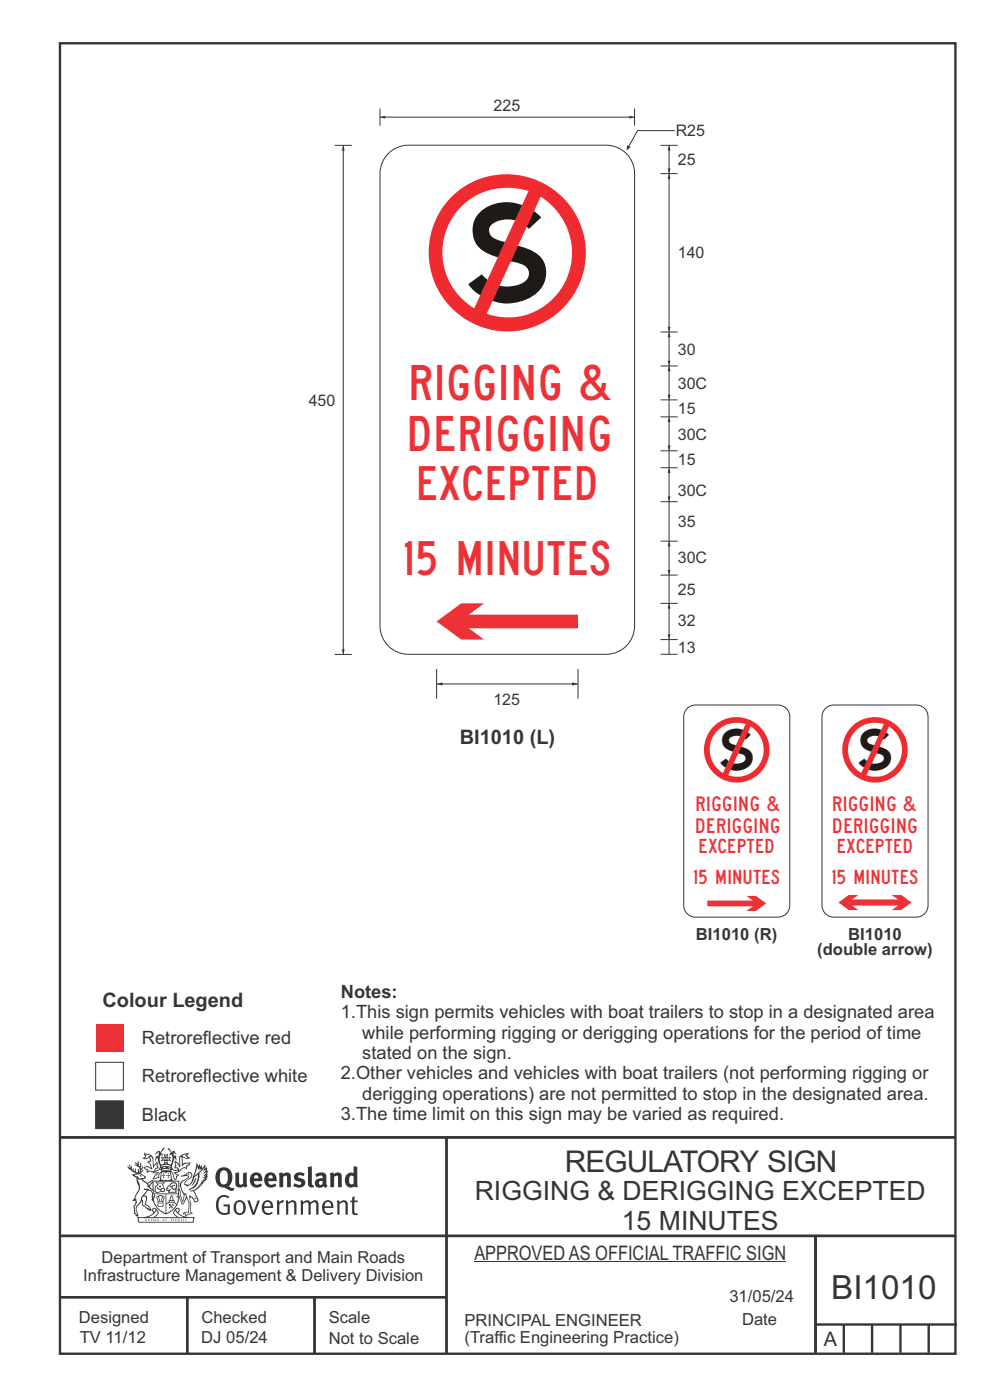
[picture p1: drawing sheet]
<svg xmlns="http://www.w3.org/2000/svg" width="210mm" height="297mm" viewBox="0 0 210 297" stroke-linecap="round" stroke-linejoin="round" font-family="sans-serif">
<path d="M12.7 9.2h190v278h-190zM12.7 241.3h190M94.7 241.4v45.8M12.7 275.2h82M12.7 262.2h190.1M39.7 275.2v12M66.7 275.2v12" fill="none" stroke="#373435" stroke-width=".51"/>
<path d="M20.3 225.4h5.9v5.9h-5.9z" fill-rule="evenodd" fill="#fefefe" stroke="#373435" stroke-width=".21"/>
<path d="M20.3 233.5h5.9v5.9h-5.9z" fill-rule="evenodd" fill="#373435" stroke="#373435" stroke-width=".21"/>
<path d="M20.3 217.2h5.9v5.9h-5.9z" fill-rule="evenodd" fill="#ed3237"/>
<path d="M12.7 241.3h190M94.7 241.4v45.8M12.7 275.2h82M12.7 262.2h190.1M39.7 275.2v12M66.7 275.2v12M173 262.1v24.9M173 281h30M179 281v6M185 281v6M191 281v6M197 281v6" fill="none" stroke="#373435" stroke-width=".51"/>
<g fill="#373435">
<path d="M47 248.4a2.55 2.55 0 0 0 0 2.7l.3 .2a.81 .81 0 0 0 1-1v-.5a1.04 1.04 0 0 0-1.1-1.5zM46.3 248.1a1.82 1.82 0 0 1 2.1-.2 1.82 1.82 0 0 1 .9 1.8 2.29 2.29 0 0 1-.8 2l.7 .3h.5l-.2 .6a2.87 2.87 0 0 1-2-.7 2.12 2.12 0 0 1-1.7-3.1z" fill-rule="evenodd"/>
<path d="M49.9 248.9l.8-.2v2a.46 .46 0 0 0 .3 .6 .46 .46 0 0 0 .6-.3v-2.1l.7-.2v2.4l.2 .5-.5 .3-.3-.3a1.02 1.02 0 0 1-1.2 .3 1.02 1.02 0 0 1-.6-1.1z" fill-rule="evenodd"/>
<path d="M54 249.5l-.1 .5h.9a.49 .49 0 0 0-.2-.6 .49 .49 0 0 0-.6 .1zM53.4 249.1a1.34 1.34 0 0 1 1.6-.2 1.34 1.34 0 0 1 .6 1.5v.2h-1.7a.77 .77 0 0 0 .5 .8 .77 .77 0 0 0 .9-.4l.3 .5a1.59 1.59 0 0 1-2 .2 1.59 1.59 0 0 1-.5-2.1z" fill-rule="evenodd"/>
<path d="M57 249.5l-.1 .5h1a.49 .49 0 0 0-.2-.6 .49 .49 0 0 0-.7 .1zM56.4 249.1a1.34 1.34 0 0 1 1.6-.2 1.34 1.34 0 0 1 .7 1.5v.2h-1.8a.77 .77 0 0 0 .5 .8 .77 .77 0 0 0 .9-.4l.4 .5a1.59 1.59 0 0 1-2.1 .2 1.59 1.59 0 0 1-.5-2.1z" fill-rule="evenodd"/>
<path d="M59.2 248.9l.7-.2 .1 .4a.95 .95 0 0 1 1-.3 .95 .95 0 0 1 .7 .8v2.3h-.8v-2.3a.46 .46 0 0 0-.8 .1v2.2h-.8z" fill-rule="evenodd"/>
<path d="M62.6 249.1a1.75 1.75 0 0 1 2-.1l-.2 .5-.6-.2a.43 .43 0 0 0-.6 .3l.4 .3a1.04 1.04 0 0 1 1.2 1.1 1.04 1.04 0 0 1-1.4 1l-1.2-.4 .3-.6 1 .4 .4-.4a.88 .88 0 0 0-1-.5l-.4-.2-.1-.4z" fill-rule="evenodd"/>
<path d="M65.3 247.6l.8-.2 .1 3.8 .3 .2 .1 .4a.88 .88 0 0 1-1 0 .88 .88 0 0 1-.3-1z" fill-rule="evenodd"/>
<path d="M67.8 250.6a.43 .43 0 0 0-.1 .7 .43 .43 0 0 0 .7-.1v-.7zM66.8 249.1a1.7 1.7 0 0 1 2.4 .1v1.9l.3 .4-.4 .5-.5-.4a1.03 1.03 0 0 1-1.7-.1 1.03 1.03 0 0 1 .8-1.5h.7v-.4a.8 .8 0 0 0-1.2 .1z" fill-rule="evenodd"/>
<path d="M70 248.9l.7-.2 .1 .4a.95 .95 0 0 1 1-.3 .95 .95 0 0 1 .7 .8v2.3h-.8v-2.3a.46 .46 0 0 0-.8 .1v2.2h-.8z" fill-rule="evenodd"/>
<path d="M74.3 249.5a1.48 1.48 0 0 0 0 1.7h.5l.2-.1v-1.5l-.3-.2zM75 247.4l.8 .1 .1 4.4h-.7l-.1-.2a1.26 1.26 0 0 1-1.4 0 1.26 1.26 0 0 1-.5-1.3 1.29 1.29 0 0 1 .4-1.4 1.29 1.29 0 0 1 1.4-.1z" fill-rule="evenodd"/>
<path d="M46.4 253.9a1.72 1.72 0 0 1 2.3 0l-.3 .3a1.24 1.24 0 0 0-1.4-.2 1.24 1.24 0 0 0-.6 1.4 1.49 1.49 0 0 0 1.2 1.9l.7-.1v-1.3h-.8l-.1-.4h1.3v1.9a1.93 1.93 0 0 1-2.2 0 1.93 1.93 0 0 1-.7-2.2l.2-.8z" fill-rule="evenodd"/>
<path d="M50.4 255.1a1.65 1.65 0 0 0 .2 2.2 .99 .99 0 0 0 1-1.4 .78 .78 0 0 0-.4-.8 .78 .78 0 0 0-.8 0zM50 254.9a1.33 1.33 0 0 1 1.6-.1 1.33 1.33 0 0 1 .5 1.4 1.31 1.31 0 0 1-1.3 1.6 1.31 1.31 0 0 1-1.2-1.6v-.6z" fill-rule="evenodd"/>
<path d="M52.5 254.7l.4-.1 .9 2.6 .8-2.5h.5l-1.1 3h-.5z" fill-rule="evenodd"/>
<path d="M56.3 255.2l-.2 .7h1.3a.7 .7 0 0 0-.3-.8 .7 .7 0 0 0-.8 .1zM55.9 255a1.22 1.22 0 0 1 1.5-.2 1.22 1.22 0 0 1 .5 1.5h-1.8a.93 .93 0 0 0 .5 1 .93 .93 0 0 0 1.1-.2l.2 .3a1.43 1.43 0 0 1-1.8 .1 1.43 1.43 0 0 1-.6-1.7z" fill-rule="evenodd"/>
<path d="M58.7 254.7l.4-.1 .1 .5 .4-.4 .6-.1-.2 .5a.66 .66 0 0 0-.8 .7v1.9h-.4z" fill-rule="evenodd"/>
<path d="M60.6 254.7l.4-.1 .1 .5a.94 .94 0 0 1 1-.5 .94 .94 0 0 1 .8 .8v2.3h-.5l-.1-2.5a.81 .81 0 0 0-1.2 .3v2.2h-.4z" fill-rule="evenodd"/>
<path d="M63.7 254.7l.5-.1 .1 .5 .4-.3a.78 .78 0 0 1 1.1 .3 .9 .9 0 0 1 1-.5 .9 .9 0 0 1 .8 .8v2.3h-.5l-.1-2.5a.67 .67 0 0 0-1.1 .3v2.2h-.5v-2.4l-.4-.3-.7 .4v2.3h-.5z" fill-rule="evenodd"/>
<path d="M69 255.2l-.1 .7h1.3a.7 .7 0 0 0-.3-.8 .7 .7 0 0 0-.9 .1zM68.7 255a1.22 1.22 0 0 1 1.5-.2 1.22 1.22 0 0 1 .5 1.5h-1.8a.93 .93 0 0 0 .4 1 .93 .93 0 0 0 1.2-.2l.1 .3a1.44 1.44 0 0 1-1.7 .1 1.44 1.44 0 0 1-.6-1.7z" fill-rule="evenodd"/>
<path d="M71.4 254.7l.5-.1 .1 .5a.94 .94 0 0 1 1-.5 .94 .94 0 0 1 .8 .8v2.3h-.5l-.1-2.5a.81 .81 0 0 0-1.2 .3v2.2h-.4z" fill-rule="evenodd"/>
<path d="M74.7 253.9l.5-.1v.9h.7l-.1 .3h-.6v2.2l.1 .2h.5l.1 .3a.75 .75 0 0 1-1.2-.6v-2.1h-.4v-.3h.4z" fill-rule="evenodd"/>
<path d="M30.8 244.9l1.1 .3-.9 .5h-.4l.6-.5zM31.8 245.4h.2a2.44 2.44 0 0 1 .4 1.9l.1 .5 .7-1-.1 .6 .3 .3a.57 .57 0 0 0-.6 .7l-1-.1-.5 .2 .2-.5-.8-.3 .7-.1 .9 .5 .1-.1-.6-1.3-.2-.2h.5zM30.7 244.4l-.1 .5 .2 .4-.6 .4a1.04 1.04 0 0 0 1.4-.1l.2 .6-.3 .1-.2 .4a.94 .94 0 0 1 .8 1.1l-.2-.1a1.16 1.16 0 0 0-1.5-.1l.3 .4 .4 .2 .1 .5 .2 .1 .1-.2a.94 .94 0 0 1 1.1 .2l.8 .1-1.2 1.2a1.13 1.13 0 0 0 1.2-.2l.4-.1-.1-.4 .5-.8a.83 .83 0 0 0-.6 1.1l-.3-.1-.7 .4 1.1-1.4-.5 .1-.5-.1 1.3-.5-.1-.1-.9 .4v-.3l.2-.2 .3 .1 .1-.3-.2-.4v-.6l-.1-.4-.7 1v-.7a1.42 1.42 0 0 0-1.6-1.8z" fill-rule="evenodd"/>
<path d="M38.5 245.2l.5-.2 .7-.1-.6 .3 .8 .5h-.3zM38.3 245.5l.2-.1 .1 2a1.69 1.69 0 0 1 1.6-.6l-.8 .5 .1 .5a1.1 1.1 0 0 0-1.5 .6l-.1-.5-.2-.2h-.5l.3-.4-.3-.7a1.42 1.42 0 0 1 .8 1.1l.2-.1zM37.1 246.2l.1 1-.2 .3 .1 .4h.5l.1 .2a.96 .96 0 0 1-1.1-.1l-.1 .1a1.06 1.06 0 0 0 1.3 .2v.1a.72 .72 0 0 1-1 .2l.3 .5 .6 .2-.4 .2-.1 .6-.2-.3-.4-1.1-.4-.4 .4 .9a1.54 1.54 0 0 0 .7 1.2l.2-.3a.58 .58 0 0 1 .4-.8l.2-.1h-.3l-.5-.3 .9-.5a.93 .93 0 0 1 1.2-.5v.2l.2-.2 .1-.5a.99 .99 0 0 0 .7-.8l-1.3 .1-.3 .2-.1-1.4 .9 .4 .9-.3h-.4l-.5-.4 .4-.7-.6 .2a1.46 1.46 0 0 0-1.4 2.1v.4l-.2-.4z" fill-rule="evenodd"/>
<path d="M35.6 248.9l.2 .1-.1 .3 .4 .1h-.4v.6l-.1-.6h-.3l.3-.1z" fill-rule="evenodd"/>
<path d="M34.6 248.9l.2 .1v.3l.3 .1h-.3l-.1 .6v-.6h-.4l.4-.1z" fill-rule="evenodd"/>
<path d="M34.3 248.8a.57 .57 0 0 1 .9 .2 .57 .57 0 0 1 .9-.2l.2 1.4h-.2a.57 .57 0 0 1-.9 0 .69 .69 0 0 1-1.1 0zM34.2 248.1l-.3 2.1-.2 .4h3l-.2-.4-.3-2.1h-.2v.2l-.8-.1-.8 .1v-.2z" fill-rule="evenodd"/>
<path d="M34.2 252.4a.3 .3 0 0 0 .6 0 .3 .3 0 0 0-.6 0zM33.3 250.9l.3 .3-.3 .4a.79 .79 0 0 0 0 1.3l.8-.2-.1-.3a.55 .55 0 0 1-.7-.6l.1-.1 .2 .3 .3 .2 .8-.2-.4-.7 .4-.4-.7 .2zM33 250.7l1.1 .2 .9-.2-.4 .6 .4 1.2a.56 .56 0 0 1-.8 .3l-.2 .1a.73 .73 0 0 1-.9 .1 .73 .73 0 0 1-.3-1v-.4l.6-.4z" fill-rule="evenodd"/>
<path d="M35.6 251.8l.7-.4a.58 .58 0 0 1 1-.1 .58 .58 0 0 1-.4 .9l-.3-.3a.43 .43 0 0 1 .6-.4 .57 .57 0 0 0-.8 .2l-.2-.1-.3 .1 .4 .2a.55 .55 0 0 0 .9 .4v.5h-1.3l.3-.4-.1-.1-.6 .1 .2-.3-.2-.1zM35.4 251.8l-.1 .2a.39 .39 0 0 0 .2 .6h.3l-.2 .4h1.9l-.1-.8a.86 .86 0 0 0-.1-1.3 .86 .86 0 0 0-1.3 .4z" fill-rule="evenodd"/>
<path d="M36 254.8h.8v.2h-.8zM36.4 253.8l.2 .8h-.4zM36.4 253.5l-.3 .5-.1 .6h-.2v.4l-.7 .4 .2 .1a1.48 1.48 0 0 1 2.1 .2l.2-.1-.6-.5v-.5h-.2l-.1-.6z" fill-rule="evenodd"/>
<path d="M35.8 255.4l.4 .1 .1 .3 .3-.2-.2-.2a.38 .38 0 0 1 .5 .5l-.2-.2-.3 .2 .3 .2-.3 .3-.1-.4-.4 .4-.1-.2 .4-.3-.1-.1-.2 .1z" fill-rule="evenodd"/>
<path d="M34.5 254h.2v.2l-.2 .6h-.2zM33.6 255.3h.9v.2a.55 .55 0 0 1-.8 .4v-.2l-.2-.1zM33.4 254h.2l.2 .8h-.2zM33.6 255l.8-.1 .1 .2h-.8zM33.8 253.7h.5l-.2 1.1h-.1zM33.3 253.8l-.1 .3 .3 1.1a.48 .48 0 0 0-.1 .6 .48 .48 0 0 0 .5 .2h.5a.49 .49 0 0 0 .2-.8l.3-1.1-.1-.3a1.42 1.42 0 0 0-1.5 0z" fill-rule="evenodd"/>
<path d="M33.7 251.5l.4 .1 .1 .3h-.3z" fill-rule="evenodd"/>
<path d="M41.3 250.1l.3-.2-.2 .8-.6 .8h-.2l.5-.7z" fill-rule="evenodd"/>
<path d="M39.7 249l.3-.2 .5 .2a.88 .88 0 0 1-.6 1.1 1.22 1.22 0 0 0-.8 1.3l.5 .2a.72 .72 0 0 0 .9-.4l.5-.8 .2-.6 .8-.6v.2a2.85 2.85 0 0 1-2 2.9l.1 .1a2.13 2.13 0 0 0 1.9-1.5v-.3a2.01 2.01 0 0 0 .3-1.7l1.1-1.3-.4 1 .7-.5-.7 1 .8-.4-.8 .8 .7-.2-.9 .6 .8-.1-.8 .4h.7l-.8 .3 .3 .2h-.4l.2 .3h-.4l.2 .3h-.4l.1 .2h-.1a2.16 2.16 0 0 1-2 1.1l.1 .2 .4-.1a.76 .76 0 0 1 .7 .8l.5 1.2-.6 .2a1.45 1.45 0 0 0-1.1-1.3l.2 1.8-.1 1.8 .4 .3a1.07 1.07 0 0 0-1.2 .4v-.3l-.5-.2a.87 .87 0 0 1 1.1-.1v-.7a4.4 4.4 0 0 0-.6-3.1l-.1-.3h-.2a2.16 2.16 0 0 1-.7-2.2l.3-.4 1.2-.7a.55 .55 0 0 0-.4-.8zM37.8 252.4a.76 .76 0 0 1 .3 1.1l.6 1.6 .4-1.7 .2 .1a.61 .61 0 0 1-.1 .9l-.3 .8-.2 .1-.7-1.6-.3 .1a1.18 1.18 0 0 0 .1-1.4zM41.8 247.5l.2 .7 .3-.5v.6l.4-.5a1.9 1.9 0 0 1-1.2 1.4l-.3 .3zM38.2 249.6l1.4-.2 .2 .2v.3l-.5 .2a1.26 1.26 0 0 0-.9 1.9l.2 .7a1.84 1.84 0 0 1 .1 2.1l-.4-1.4a.96 .96 0 0 0-.4-1.2l-.4 .2a.78 .78 0 0 1 0 1.3l.1 .3h.4l.4 1.1a.38 .38 0 0 0 .2 .4 .38 .38 0 0 0 .4-.1l.6-1.2a2.94 2.94 0 0 1 .4 2.5l-.1 .4h-.8l-.3 .4v.2l.4-.1 .1 .4 .2 .1a1.02 1.02 0 0 1 1.3-.5v-.4l-.3-.1 .1-1.8-.3-1.3h.1a1.14 1.14 0 0 1 .8 1 .63 .63 0 0 0 .8-.2 .63 .63 0 0 0-.2-.9l-.6-1.2 .9-.6 .2-.4h.3l-.1-.2h.4l-.1-.3h.3l-.1-.3 .5-.1-.2-.2 .6-.4v-.2h-.2l.4-.5h-.3l.3-.5-.4 .1 .4-.5v-.3l-.3 .2 .2-.7-.1-.2-.4 .3v-.8l-.6 .8-.2-.8-.2 .5-.3-.7-.1 .6-.5-.8-.1 1.4-.6 1.8a1.81 1.81 0 0 1-1 1.5l-.6-.2a1.75 1.75 0 0 1 1.1-1.2 .75 .75 0 0 0 .1-1.3 .75 .75 0 0 0-1.2 .4z" fill-rule="evenodd"/>
<path d="M41.2 254.1h.3l.2 .2-.4 .1z" fill-rule="evenodd"/>
<path d="M29.4 258.4h11.6l-.1 .8h-11.4zM31.3 258.2l.5-.1a2.48 2.48 0 0 0 1.4-1.3l.3 .5-.5 .6-.5 .3zM32.5 256.6l.3-.2 .2 .1-.3 .7zM37.2 256.8a2.65 2.65 0 0 0 1.8 1.4h-1.1l-.5-.3-.5-.6zM37.4 256.5l.2-.1 .3 .2-.3 .6zM29.2 258.2l.1 1.2h11.8l.2-1.1-.2-.1a4.1 4.1 0 0 1-3.3-.9l.3-.4-.1-.6a1.06 1.06 0 0 0-1.3 1l.2 .4 .6 .5h-4.7l.3-.1a.84 .84 0 0 0 .6-.8 .84 .84 0 0 0-.5-.8l-.3-.2h-.5l-.1 .6 .3 .4a4.2 4.2 0 0 1-3.4 .9z" fill-rule="evenodd"/>
<path d="M31 258.7l.1 .2h-.2zM31 258.5l-.3 .6 .4-.2 .2 .2z" fill-rule="evenodd"/>
<path d="M31.3 258.6h.3v.4a.25 .25 0 0 0 .2-.1 .25 .25 0 0 0-.1-.3h.1a.29 .29 0 0 1 0 .4 .29 .29 0 0 1-.4 0 .29 .29 0 0 1 0-.4z" fill-rule="evenodd"/>
<path d="M32.2 258.6a.22 .22 0 0 1 .3 .2 .22 .22 0 0 1-.3 .2zM32 258.6l.1 .4a.33 .33 0 0 0 .4 0 .33 .33 0 0 0 0-.4 .33 .33 0 0 0-.5 0z" fill-rule="evenodd"/>
<path d="M32.9 258.7l.1 .2h-.2zM32.9 258.5l-.2 .6 .3-.2 .2 .2z" fill-rule="evenodd"/>
<path d="M33.3 258.6h.2l.1 .1 .2-.1-.2 .2 .2 .3-.3-.3-.1 .3h-.1l.2-.3z" fill-rule="evenodd"/>
<path d="M34.7 258.7l.1 .2h-.2zM34.7 258.5l-.3 .6 .4-.2 .2 .2z" fill-rule="evenodd"/>
<path d="M35 258.5h.5l-.2 .1v.5h-.2l.1-.5z" fill-rule="evenodd"/>
<path d="M36.2 258.6l.3-.1-.1 .1v.2h.1h-.1v.3h-.2z" fill-rule="evenodd"/>
<path d="M36.7 258.6h.2v.5h-.2z" fill-rule="evenodd"/>
<path d="M37.3 258.6a.22 .22 0 0 1 .3 .2 .22 .22 0 0 1-.3 .2zM37.1 258.6v.4a.33 .33 0 0 0 .5 0 .33 .33 0 0 0 0-.4 .33 .33 0 0 0-.5 0z" fill-rule="evenodd"/>
<path d="M37.8 258.6l.4-.1-.2 .1v.2h.1h-.1v.2l.2 .1h-.4z" fill-rule="evenodd"/>
<path d="M38.4 258.6h.2l-.1 .4 .2 .1h-.3z" fill-rule="evenodd"/>
<path d="M38.9 258.6h.2v.5h-.2z" fill-rule="evenodd"/>
<path d="M39.3 258.6h.2h-.1l.2 .3-.2 .2-.1-.1v-.1l.2 .1z" fill-rule="evenodd"/>
<path d="M34.2 247.4a1.51 1.51 0 0 1 2 .2 2.67 2.67 0 0 0-2.1 0zM35.7 247.6l.4 .1 .1 .3-.4-.1zM34.6 247.6h.5l.1 .2h-.4zM34 247.8l.3 .2h-.3zM34.9 246.9l.3-.2 .3 .2zM34.9 245.6l.2 .1v.3h-.2zM35 245.1l.2 .2 .2-.2-.1 .3h-.2zM35.1 246.3h.2l.1 .4-.2-.2-.2 .2zM35.3 245.7l.2-.1v.4h-.2zM34.4 245.7h.3l.1 .3-.4 .1 .2-.2zM35.7 245.7h.3l-.2 .2 .2 .2-.4-.1zM32.7 244.9l1-.5-.1 1-.2-.2-.3 .2-.3 1.1 .5-1 .3 .9a1.84 1.84 0 0 1 .2 1.7l.4 .1a2.48 2.48 0 0 1 2.2 0l.2-.2-.2-.7 .7-1.8 .4 .7-.2-1-.2-.1-.2 .3v-.9l.6 .4-.6-.8-.3 .1-.1 .4-.5-.9-.5-.3 .2 .5 .6 .5-.5 .8 .4-.4a2.06 2.06 0 0 1 0 2.3l-.5-.2-.2-.6 .1-.1 .8 .2-.4-.5 .4-.5-.7 .2-.2-.2 .2-.7-.5 .4-.5-.4 .2 .7-.2 .2-.7-.2 .4 .5-.4 .5 .8-.2 .1 .1-.2 .6-.5 .2a2.02 2.02 0 0 1 0-2.2l.3 .5-.1-.7-.3-.1 .8-1.2-.4 .3-.5 .8-.2-.3a.8 .8 0 0 0-.8 .5z" fill-rule="evenodd"/>
<path d="M29.2 250.1l.3 .1a.61 .61 0 0 1 .8 .4l.3 .2a.8 .8 0 0 1 .6 1l.4 .1 .5 .5a1 1 0 0 1 .5 1.1l-.1 .7v-.5h-.1a.96 .96 0 0 0-.8-1.3l-.2-.2h-.7l-.1-.1-.1 .1 .1 .3h.6l-1.2 1.3-.2 1-.4 .6a1.33 1.33 0 0 0-.5 1.8l.2 .5a1.26 1.26 0 0 1-.5-1.5l-.1-.3a1.56 1.56 0 0 0 .4-1.7l-.3 .2 .2-.5a3.2 3.2 0 0 0 .7-3zM30.4 253.9h.4a2.06 2.06 0 0 1-.1 1.6l.7 .5 .4 .4-.6-.1-.8-.6-.1-.9a.51 .51 0 0 1 .1-.9zM28.6 249.3a1.52 1.52 0 0 1 2.1 .5l-1.1 .2-.2-.1-.1-.4h-.5zM27.5 247v.8l-.3-.4h-.1a3.1 3.1 0 0 0 1.9 1.6l-1 .1 .5 .6 .5 .1 .1 1.1a1.84 1.84 0 0 1-.3 2.5l-.4 .9-.3 .4 .2 .1 .4-.1 .1 .4-.2 .5-.3 .2 .1 1.7h.2l.3 .5 .1 .1 .4-.1-.1-.5a1.3 1.3 0 0 1-.1-1.7l.9-1 .1 1.1 .6 .2 .5 .5 .1-.1 .2 .3h.5a1.85 1.85 0 0 0-1.2-1.4l.1-.3a1.39 1.39 0 0 0 0-1.4l-.5-.1 .5-.5a.66 .66 0 0 1 .9-.4 .66 .66 0 0 1 .3 .9l-.1 .4 .2-.1v.2l-.1 .3 .2 .5 .1-.3a2.24 2.24 0 0 0 .1-2.2 .73 .73 0 0 1-.7-.7 .73 .73 0 0 1 .6-.7v-.2a.94 .94 0 0 0-.9 .8 .48 .48 0 0 1-.1-.6 .48 .48 0 0 1 .5-.2l.5-.3a.51 .51 0 0 0-.8 .2l-.5 .2-1-.8h.6l.2-.5-1.2-.7 .5-.5v-.3l-.5 .4 .1-.2a.69 .69 0 0 0 .2-1v.4l-.2 .3v-1.1l-.3-.2 .1 .6-.1 .2-.4-1.3v.7l-.6-.4 .5 .7-.6-.2 .3 .3a1 1 0 0 1 .7 1.4l-.2-.8v.9l-.5-.2v-.8l-.2 .7-.2-.1-.1-.6-.2 .4-.2-.2 .1-.7-.2 .5z" fill-rule="evenodd"/>
<path d="M29.6 249.4l.2-.1 .3 .2z" fill-rule="evenodd"/>
<path d="M32.4 250.5h5.6v2l-.2-.1v-1.7h-5.2v2.5h5.2v-.8l.1 .2-.1 1.1v-.3h-2.5v4a4.1 4.1 0 0 0 2.6-3.6l.1-.1a4 4 0 0 1-2.8 3.9 4.2 4.2 0 0 1-2.8-4.7l.1 1.2 .1-.1a3.8 3.8 0 0 0 2.5 3.4v-4h-2.5l-.2-.9z" fill-rule="evenodd"/>
<circle cx="40" cy="249.1" r=".17"/>
</g>
<path d="M100.6 267.7h66.2" fill="none" stroke="#373435" stroke-width=".21"/>
<path d="M149.3 159.1a6.9 6.9 0 0 0 13.9 0 6.9 6.9 0 0 0-13.9 0zM159.2 154.1l-4.7 10.4 1.1 .2 1.3 .1a5.8 5.8 0 0 0 5-4.6 5.8 5.8 0 0 0-2.7-6.1zM152.2 155.1a5.9 5.9 0 0 1 6-1.5l-4.8 10.4-1.1-.8-.8-1a5.7 5.7 0 0 1 .7-7.1z" fill-rule="evenodd" fill="#ef2b2f"/>
<path d="M146 150.1l1-.5h.5h17.5a2.51 2.51 0 0 1 2.5 2.5v40a2.51 2.51 0 0 1-2.5 2.5h-17.5a2.51 2.51 0 0 1-2.5-2.5v-40a2.5 2.5 0 0 1 1-2z" fill="none" stroke="#373435" stroke-width=".21"/>
<path d="M150 191.1h9.7l-1.4-1h2.1l2.1 1.6-2.1 1.6h-2.1l1.4-1h-9.7z" fill-rule="evenodd" fill="#ed3237"/>
<path d="M90.9 53.7a16.7 16.7 0 0 0 33.3 0 16.7 16.7 0 0 0-33.3 0zM114.7 41.7l-11.5 24.9a13.8 13.8 0 0 0 16.9-7.3 13.8 13.8 0 0 0-5.4-17.6zM97.7 44a14.2 14.2 0 0 1 14.4-3.5l-11.5 24.9a13.8 13.8 0 0 1-2.9-21.4z" fill-rule="evenodd" fill="#ef2b2f"/>
<path d="M141.9 114.8v13.2" fill="none" stroke="#373435" stroke-width=".21"/>
<g fill="#373435">
<path d="M141.9 114.8l.3 1.1h-.6z"/>
<path d="M141.6 120.9h.6l-.3 1.1z"/>
</g>
<path d="M141.9 88.4v7.2" fill="none" stroke="#373435" stroke-width=".21"/>
<g fill="#373435">
<path d="M141.9 88.4l.3 1.1h-.6z"/>
<path d="M141.6 94.5h.6l-.3 1.1z"/>
</g>
<path d="M141.9 36.8v33.6" fill="none" stroke="#373435" stroke-width=".21"/>
<g fill="#373435">
<path d="M141.9 36.8l.3 1.1h-.6z"/>
<path d="M141.6 69.3h.6l-.3 1.1z"/>
</g>
<path d="M80.6 24.9h54" fill="none" stroke="#373435" stroke-width=".21"/>
<g fill="#373435">
<path d="M80.6 24.9l1.1-.3v.6z"/>
<path d="M133.5 24.6l1.1 .3-1.1 .3z"/>
</g>
<path d="M141.9 70.4v7.2" fill="none" stroke="#373435" stroke-width=".21"/>
<g fill="#373435">
<path d="M141.9 70.4l.3 1.1h-.6z"/>
<path d="M141.6 76.5h.6l-.3 1.1z"/>
</g>
<path d="M141.9 30.8v6" fill="none" stroke="#373435" stroke-width=".21"/>
<g fill="#373435">
<path d="M141.9 30.8l.3 1.1h-.6z"/>
<path d="M141.6 35.7h.6l-.3 1.1z"/>
</g>
<path d="M141.9 128v7.7" fill="none" stroke="#373435" stroke-width=".21"/>
<g fill="#373435">
<path d="M141.9 128l.3 1.1h-.6z"/>
<path d="M141.6 134.6h.6l-.3 1.1z"/>
</g>
<g fill="none" stroke="#373435" stroke-width=".21">
<path d="M82.4 32.6a6 6 0 0 1 4.2-1.8h42a6 6 0 0 1 6 6v96a6 6 0 0 1-6 6h-42a6 6 0 0 1-6-6v-96a6 6 0 0 1 1.8-4.2zM134.6 23v3.7M140.1 36.8h3.6M140.1 30.8h3.6M143.1 27.7h-7.9l-2.2 4.1M140.1 70.4h3.6M140.1 88.4h3.6M140.1 84.8h3.6M141.9 84.8v3.6M141.9 95.6v3.6M141.9 106.4v8.4M140.1 135.7h3.6"/>
<path d="M140.1 128h3.6M140.1 122h3.6"/>
</g>
<path d="M133 30.8l.8 .4-.8 .6z" fill="#373435"/>
<path d="M72.8 30.8v108" fill="none" stroke="#373435" stroke-width=".21"/>
<g fill="#373435">
<path d="M72.8 30.8l.3 1.1h-.6z"/>
<path d="M72.5 137.7h.6l-.3 1.1z"/>
</g>
<path d="M71 30.8h3.6M80.6 23v3.7M141.9 77.6v7.2M71 138.8h3.6" fill="none" stroke="#373435" stroke-width=".21"/>
<g fill="#373435">
<path d="M141.9 77.6l.3 1.1h-.6z"/>
<path d="M141.6 83.7h.6l-.3 1.1z"/>
</g>
<path d="M140.1 77.6h3.6M140.1 95.6h3.6M140.1 99.2h3.6M141.9 99.2v7.2M140.1 106.4h3.6" fill="none" stroke="#373435" stroke-width=".21"/>
<g fill="#373435">
<path d="M141.9 99.2l.3 1.1h-.6z"/>
<path d="M141.6 105.3h.6l-.3 1.1z"/>
</g>
<path d="M140.1 114.8h3.6M140.1 138.8h3.6M141.9 135.7v3.1" fill="none" stroke="#373435" stroke-width=".21"/>
<path d="M92.6 131.8l5.2-3.8h4.9l-3.3 2.4h23.2v2.9h-23.2l3.3 2.4h-4.9z" fill-rule="evenodd" fill="#ed3237"/>
<path d="M92.6 141.9v6.4M92.6 145.1h30M122.6 141.9v6.4" fill="none" stroke="#373435" stroke-width=".21"/>
<g fill="#373435">
<path d="M121.4 144.8l1.2 .3-1.2 .3z"/>
<path d="M92.6 145.1l1.3-.3v.6z"/>
</g>
<path d="M178.7 159.1a6.9 6.9 0 0 0 13.8 0 6.9 6.9 0 0 0-13.8 0zM188.6 154.1l-4.8 10.4 1.2 .2 1.3 .1a5.8 5.8 0 0 0 4.9-4.6 5.8 5.8 0 0 0-2.6-6.1zM181.5 155.1a5.9 5.9 0 0 1 6-1.5l-4.8 10.4-1-.8-.8-1a5.7 5.7 0 0 1 .6-7.1z" fill-rule="evenodd" fill="#ef2b2f"/>
<path d="M175.3 150.1l1-.5h.6h17.5a2.51 2.51 0 0 1 2.5 2.5v40a2.51 2.51 0 0 1-2.5 2.5h-17.5a2.51 2.51 0 0 1-2.5-2.5v-40a2.5 2.5 0 0 1 .9-2z" fill="none" stroke="#373435" stroke-width=".21"/>
<g fill="#ed3237">
<path d="M177.9 191.5l2.1-1.6h2.1l-1.4 1h9.7v1.2h-9.7l1.4 1h-2.1z" fill-rule="evenodd"/>
<path d="M180.9 190.9h9.6l-1.3-1h2l2.2 1.6-2.2 1.6h-2l1.3-1h-9.6z" fill-rule="evenodd"/>
</g>
<text font-size="20.7" fill="#1f1a17" x="99.4" y="64">S</text>
<g font-size="10.3" fill="#ed3237">
<text x="86.5" y="84.9">RIGGING &amp;</text>
<text x="86.2" y="95.7">DERIGGING</text>
</g>
<g font-size="8.6" fill="#1f1a17">
<text x="152.8" y="163.4">S</text>
<text x="182.2" y="163.4">S</text>
</g>
<g font-size="7.2" fill="#ed3237">
<text x="88.9" y="106.1">EXCEPTED</text>
<text x="86" y="122">15 MINUTES</text>
</g>
<text font-size="7.1" fill="#373435" x="176.3" y="275.6">BI1010</text>
<text font-size="6.3" fill="#373435" x="119.8" y="248.6">REGULATORY SIGN</text>
<g font-size="5.6" fill="#373435">
<text x="100.7" y="254.6">RIGGING &amp; DERIGGING EXCEPTED</text>
<text x="131.9" y="260.9">15 MINUTES</text>
</g>
<g font-size="4.3" fill="#ed3237">
<text x="147.5" y="172.1">RIGGING &amp;</text>
<text x="176.5" y="172.1">RIGGING &amp;</text>
<text x="147.4" y="176.6">DERIGGING</text>
<text x="176.5" y="176.6">DERIGGING</text>
</g>
<g font-size="4.2" fill="#373435">
<text x="97.5" y="157.8">BI1010 (L)</text>
<text x="21.7" y="213.6">Colour Legend</text>
<text x="100.6" y="267.2">APPROVED AS OFFICIAL TRAFFIC SIGN</text>
<text x="174.7" y="285.6">A</text>
</g>
<g font-size="3.9" fill="#373435">
<text x="72.3" y="211.7">Notes:</text>
<text x="30.1" y="221.5">Retroreflective red</text>
<text x="72.3" y="216">1.This sign permits vehicles with boat trailers to stop in a designated area</text>
<text x="76.8" y="220.3">while performing rigging or derigging operations for the period of time</text>
<text x="76.8" y="224.7">stated on the sign.</text>
<text x="30.1" y="229.6">Retroreflective white</text>
<text x="72.3" y="229">2.Other vehicles and vehicles with boat trailers (not performing rigging or</text>
<text x="76.8" y="233.3">derigging operations) are not permitted to stop in the designated area.</text>
<text x="30.1" y="237.9">Black</text>
<text x="72.3" y="237.7">3.The time limit on this sign may be varied as required.</text>
</g>
<g font-size="3.5" fill="#373435">
<text x="147.6" y="199.3">BI1010 (R)</text>
<text x="173.4" y="202.7">(double arrow)</text>
<text x="179.9" y="199.3">BI1010</text>
<text x="21.6" y="267.9">Department of Transport and Main Roads</text>
<text x="17.7" y="271.8">Infrastructure Management &amp; Delivery Division</text>
<text x="16.7" y="280.6">Designed</text>
<text x="42.7" y="280.6">Checked</text>
<text x="69.7" y="280.6">Scale</text>
<text x="98.5" y="281.3">PRINCIPAL ENGINEER</text>
<text x="154.7" y="276.2">31/05/24</text>
<text x="157.4" y="281.2">Date</text>
<text x="16.9" y="284.8">TV 11/12</text>
<text x="42.7" y="284.8">DJ 05/24</text>
<text x="69.7" y="285.2">Not to Scale</text>
<text x="98.5" y="284.8">(Traffic Engineering Practice)</text>
</g>
<g font-size="3.4" fill="#373435">
<text x="104.7" y="23.5">225</text>
<text x="143.3" y="28.9">R25</text>
<text x="143.8" y="35">25</text>
<text x="143.8" y="54.8">140</text>
<text x="143.8" y="75.2">30</text>
<text x="143.8" y="82.4">30C</text>
<text x="65.5" y="86">450</text>
<text x="143.8" y="87.8">15</text>
<text x="143.8" y="93.2">30C</text>
<text x="143.8" y="98.6">15</text>
<text x="143.8" y="105.2">30C</text>
<text x="143.8" y="111.8">35</text>
<text x="143.8" y="119.4">30C</text>
<text x="143.8" y="126.2">25</text>
<text x="143.8" y="132.8">32</text>
<text x="143.8" y="138.4">13</text>
<text x="104.7" y="149.5">125</text>
</g>
<g font-size="3" fill="#ed3237">
<text x="148.5" y="180.9">EXCEPTED</text>
<text x="177.8" y="180.9">EXCEPTED</text>
<text x="147.3" y="187.6">15 MINUTES</text>
<text x="176.6" y="187.6">15 MINUTES</text>
</g>
</svg>
